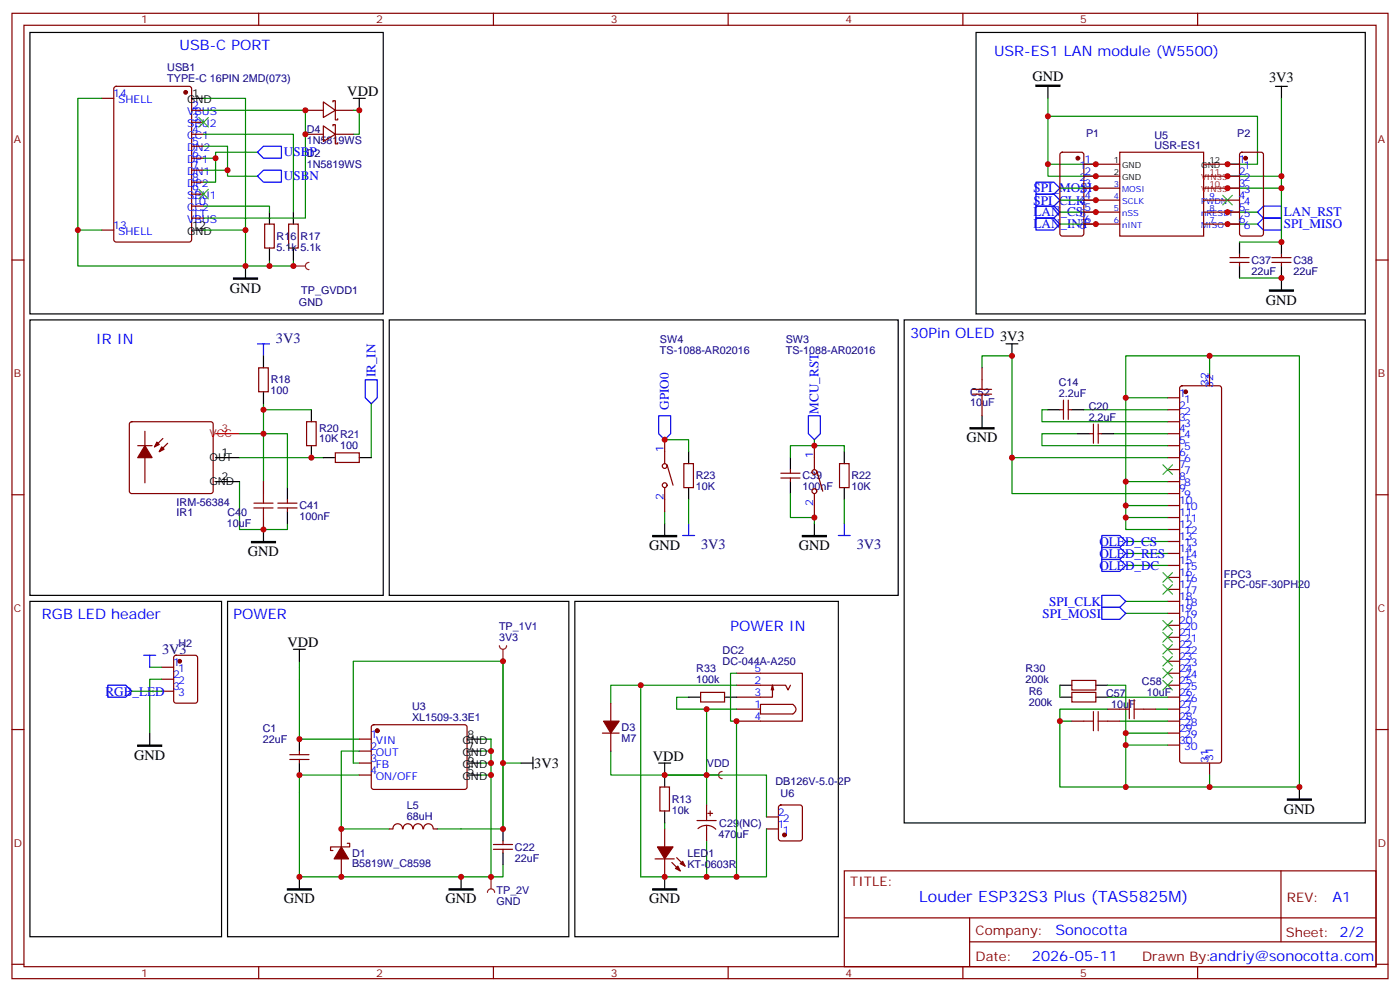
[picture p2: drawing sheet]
<svg xmlns="http://www.w3.org/2000/svg" width="412mm" height="292mm" viewBox="0 0 412 292" stroke-linecap="round" stroke-linejoin="round" font-family="sans-serif">
<g fill="none" stroke="#870000" stroke-width=".35">
<path d="M3.5 3.9h405.4v284.4h-405.4zM7.1 7.4h398.2v277.3h-398.2zM76.2 3.9v3.5M145.3 3.9v3.5M214.5 3.9v3.5M283.6 3.9v3.5M352.8 3.9v3.5M3.5 76.6h3.6M78 66h2.8v7.1h-2.8zM85 66h2.8v7.1h-2.8zM405.3 76.6h3.6M3.5 145.7h3.6"/>
<path d="M405.3 145.7h3.6M3.5 214.9h3.6M405.3 214.9h3.6M248.7 256.5h156.6v28.2h-156.6zM377.3 256.5v20.9M248.7 270.4h156.5M285.6 277.4h119.6M285.6 270.4v14.1M3.5 284h3.6M76.2 284.7v3.6M145.3 284.7v3.6M214.5 284.7v3.6"/>
<path d="M283.6 284.7v3.6M352.8 284.7v3.6M405.3 284h3.6"/>
</g>
<path d="M79.4 76.6v1.8h-7.1M86.4 76.6v1.8h-7M70.6 141.9v14.1h14.1v-1.8" fill="none" stroke="#008700" stroke-width=".35"/>
<path d="M79.4 62.5v3.5M79.4 73.1v3.5M86.4 62.5v3.5M86.4 73.1v3.5" fill="none" stroke="#000" stroke-width=".35"/>
<path d="M38.3 124.4l.5-.2h23.3l.5 .2 .2 .5v19.8l-.2 .5-.5 .2h-23.3l-.5-.3-.2-.4v-19.8z" fill="#fff" stroke="#870000" stroke-width=".35"/>
<g fill="none" stroke="#000" stroke-width=".35">
<path d="M8.8 9.6h104.1v82.9h-104.1zM287.5 9.6h114.7v82.9h-114.7zM56.4 29h3.6M308.7 25.4v3.6M375.7 25.4h3.5M377.5 25.4v3.6M56.4 67.8h3.6M72.3 78.4v3.5M365.1 71.3v3.5M365.1 78.4v3.5M377.5 71.3v3.5M377.5 78.4v7"/>
<path d="M8.8 94.2h104.1v81.2h-104.1zM114.7 94.2h149.9v81.2h-149.9zM77.6 104.8v3.5M77.6 115.4v3.5M63.5 134.8h7.1M91.7 120.7v3.5M91.7 131.3v3.5M95.2 134.8h3.6M105.8 134.8h3.6M202.8 133v3.6M232.8 134.8v3.5M248.7 133v3.6"/>
<path d="M63.5 141.9h7.1M77.6 156v3.5M84.7 143.6v3.5M84.7 150.7v3.5M195.8 154.2v3.5M202.8 143.6v3.5M232.8 141.9v3.5M239.9 154.2v3.5M248.7 143.6v3.5"/>
</g>
<path d="M63.5 127.7h7.1" fill="none" stroke="#f00" stroke-width=".35"/>
<g fill="#870000" stroke="#870000" stroke-width=".35">
<path d="M42.7 131.3l2.1 3.5h-4.2z"/>
<path d="M47.6 131.6l.7 .7-1.4 .7z"/>
<path d="M46.2 130.2l.7 .7-1.4 .7z"/>
<circle cx="54.7" cy="27.2" r=".53"/>
</g>
<g fill="none" stroke="#870000" stroke-width=".35">
<path d="M30 29h3.5M33.7 25.6l.5-.2h21.5l.7 .5v44.7l-.4 .6-21.8 .1-.6-.5-.1-44.7zM56.4 32.5h3.6M56.4 36h3.6M56.4 39.5h3.6M56.4 43.1h3.6M56.4 46.6h3.6M56.4 50.1h3.6M56.4 53.7h3.6M56.4 57.2h3.6M322.8 48.4h7M322.8 51.9h7"/>
<path d="M322.8 55.4h7M322.8 58.9h7M329.8 44.8h24.7v24.7h-24.7zM354.5 48.4h7.1M354.5 51.9h7.1M354.5 55.4h7.1M354.5 58.9h7.1M30 67.8h3.5M56.4 60.7h3.6M56.4 64.2h3.6M322.8 62.5h7M322.8 66h7"/>
<path d="M354.5 62.5h7.1M354.5 66h7.1M362.3 77.3h5.6M362.3 75.9h5.6M365.1 74.8v1.1M365.1 77.3v1.1M374.6 77.3h5.7M374.6 75.9h5.7M377.5 74.8v1.1M377.5 77.3v1.1M76.2 108.3h2.8v7.1h-2.8zM40.6 131.3h4.2"/>
<path d="M42.7 127v15.2M48 129.2l-2.5 2.4M49.4 130.6l-2.5 2.4M90.3 124.2h2.8v7.1h-2.8zM98.8 133.4h7v2.8h-7zM201.4 136.6h2.9v7h-2.9zM230 139.4h5.7M232.8 138.3v1.1M247.3 136.6h2.8v7h-2.8zM77.6 141.9v3.5M77.6 152.4v3.6M81.8 148.2h5.7"/>
<path d="M81.8 149.6h5.7M84.7 147.1v1.1M84.7 149.6v1.1M230 140.8h5.7M232.8 140.8v1.1"/>
</g>
<path d="M305.2 25.1h7v.3h-7zM68.8 81.9h7v.3h-7zM373.9 85.4h7.1v.4h-7.1zM74.1 159.5h7v.3h-7zM192.3 157.7h7v.4h-7zM236.4 157.7h7v.4h-7z" fill="#000" stroke="#000" stroke-width=".35"/>
<g fill="none" stroke="#008700" stroke-width=".35">
<path d="M30 29h-7.1v38.8h7.1M60 29h12.3v38.8M60 32.5h30v31.7h-30M60 39.5h26.4v23M308.7 29v19.4h14.1M308.7 34.3h61.7v14.1h-8.8M377.5 29v22.9h-15.9M60 43.1h7v8.8h8.8M60 46.6h3.5M60 50.1h7M75.8 44.8h-12.3v8.9h-3.5M308.7 48.4v3.5h14.1"/>
<path d="M312.2 55.4h10.6M312.2 58.9h10.6M377.5 51.9v3.5h-15.9M377.5 55.4v15.9h-12.4M22.9 67.8v10.6h49.4v-10.6h-12.3M60 60.7h19.4v1.8M312.2 62.5h10.6M312.2 66h10.6M361.6 62.5h8.8M361.6 66h8.8M365.1 81.9h12.4M77.6 118.9v23"/>
<path d="M109.4 118.9v15.9M70.6 127.7h14.1v15.9M70.6 134.8h24.6M77.6 120.7h14.1M195.8 129.5h7v3.5M239.9 131.3h8.8v1.7M195.8 150.7v3.5M202.8 147.1v7.1M248.7 147.1v7.1"/>
</g>
<path d="M74.8 149.6h5.6M74.8 148.2h5.6M77.6 145.4v2.8M77.6 149.6v2.8" fill="none" stroke="#a10000" stroke-width=".35"/>
<g fill="none" stroke="#00f" stroke-width=".35">
<path d="M75.8 44.8l1.8-1.7h5.3v3.5h-5.3zM75.8 51.9l1.8-1.8h5.3v3.6h-5.3zM305.2 53.7h5.2l1.8 1.7-1.8 1.8h-5.2zM305.2 57.2h5.2l1.8 1.7-1.8 1.8h-5.2zM305.2 60.7h5.2l1.8 1.8-1.8 1.7h-5.2zM305.2 64.2h5.2l1.8 1.8-1.8 1.8h-5.2zM370.4 66l1.8-1.8h5.3v3.6h-5.3zM370.4 62.5l1.8-1.8h5.3v3.5h-5.3zM75.8 101.3h3.6M77.6 101.3v3.5M107.6 111.9h3.5v5.3l-1.7 1.7-1.8-1.7zM194 122.4h3.6v5.3l-1.8 1.8-1.8-1.8z"/>
<path d="M238.1 122.4h3.6v5.3l-1.8 1.8-1.8-1.8zM201.1 157.7h3.5M202.8 154.2v3.5M246.9 157.7h3.6M248.7 154.2v3.5"/>
</g>
<path d="M58.6 34.6l2.8 2.8M61.4 34.6l-2.8 2.8M58.6 55.8l2.8 2.8M61.4 55.8l-2.8 2.8M360.2 57.5l2.8 2.9M363 57.5l-2.8 2.9" fill="none" stroke="#3c3" stroke-width=".35"/>
<path d="M86.4 78.4h3.6M91 77.3a1.06 1.06 0 0 0-1 1.1 1.06 1.06 0 0 0 1 1" fill="none" stroke="#8c2424" stroke-width=".35"/>
<circle cx="86.4" cy="78.4" r=".18" fill="#8c2424"/>
<g fill="none" stroke="#000" stroke-width=".35">
<path d="M266.3 94.2h135.9v148.2h-135.9zM296.3 101.3h3.6M298.1 101.3v3.5M289.3 122.4v3.6M308.7 120.7h3.5M315.7 120.7h3.6M317.5 127.7h3.5M324.6 127.7h3.5M8.8 177.1h56.5v98.8h-56.5zM44.1 215.9v3.6M312.2 205.4h3.5M312.2 201.8h3.5"/>
<path d="M322.8 205.4h3.5M322.8 201.8h3.5M382.8 231.8v3.5"/>
</g>
<g fill="none" stroke="#870000" stroke-width=".35">
<path d="M312.4 45l.5-.2h5.7l.6 .5 .1 23.5-.5 .7h-5.9l-.6-.4-.1-23.6zM319.3 48.4h3.5M319.3 51.9h3.5M319.3 55.4h3.5M319.3 58.9h3.5M361.6 48.4h3.5M361.6 51.9h3.5M361.6 55.4h3.5M361.6 58.9h3.5M365.4 45l.4-.2h5.7l.6 .5 .1 23.5-.5 .7h-5.9l-.6-.4-.1-23.6zM319.3 62.5h3.5M319.3 66h3.5"/>
<path d="M361.6 62.5h3.5M361.6 66h3.5M289.3 108.3v3.6M289.3 118.9v3.5M313.3 117.9v5.6M314.7 117.9v5.6M344 117.2h3.5M347.7 113.8l.5-.2h10.9l.5 .2 .2 .5v109.7l-.2 .5-.5 .3h-10.9l-.5-.3-.2-.5v-109.7zM356.3 110.1v3.5M312.2 120.7h1.1M314.7 120.7h1M321 127.7h1.1"/>
<path d="M322.1 124.9v5.7M323.5 127.7h1.1M323.5 124.9v5.7M344 120.7h3.5M344 124.2h3.5M344 127.7h3.5M344 131.3h3.5M344 134.8h3.5M344 138.3h3.5M344 141.9h3.5M344 145.4h3.5M344 148.9h3.5"/>
<path d="M344 152.4h3.5M344 156h3.5M344 159.5h3.5M344 163h3.5M344 166.5h3.5M344 170.1h3.5M344 173.6h3.5M344 177.1h3.5M47.6 196.5h3.6M51.4 193.2l.5-.2h5.6l.7 .4v13l-.5 .7h-5.8l-.7-.4v-13zM344 180.7h3.5M344 184.2h3.5"/>
<path d="M344 187.7h3.5M344 191.2h3.5M344 194.8h3.5M344 198.3h3.5M47.6 200.1h3.6M47.6 203.6h3.6M315.7 203.9h7.1v2.9h-7.1zM315.7 200.4h7.1v2.8h-7.1zM315.7 212.4h3.6M326.3 208.9h3.5M326.3 212.4h3.5M336.9 208.9h3.5"/>
<path d="M344 201.8h3.5M344 205.4h3.5M344 208.9h3.5M344 212.4h3.5M344 215.9h3.5M344 219.5h3.5M356.3 224.8v3.5"/>
</g>
<g fill="#870000" stroke="#870000" stroke-width=".35">
<circle cx="52.9" cy="194.8" r=".53"/>
<circle cx="349.2" cy="115.4" r=".53"/>
<circle cx="317.5" cy="46.6" r=".53"/>
<circle cx="366.9" cy="46.6" r=".53"/>
</g>
<path d="M285.8 126h7v.3h-7zM40.6 219.5h7v.3h-7zM379.2 235.3h7.1v.4h-7.1z" fill="#000" stroke="#000" stroke-width=".35"/>
<g fill="none" stroke="#008700" stroke-width=".35">
<path d="M289.3 108.3v-3.5h8.8v30h45.9M331.6 117.2v24.7h12.4M356.3 104.8h26.5v127h-26.5v-3.5M356.3 110.1v-5.3h-24.7v12.4h12.4M298.1 134.8v10.6h45.9M308.7 120.7h-1.8v3.5h37.1M317.5 127.7h-10.6v3.6h37.1M319.3 120.7h24.7M328.1 127.7h15.9M331.6 141.9v7h12.4M331.6 148.9v3.5h12.4M331.6 152.4v3.6h12.4"/>
<path d="M331.6 159.5h12.4M331.6 163h12.4M331.6 166.5h12.4M331.6 177.1h12.4M44.1 196.5h3.5M88.2 196.5v21.2M148.2 194.8v30h5.3M331.6 180.7h12.4M38.8 203.6h8.8M47.6 200.1h-3.5v15.8M312.2 201.8v3.6M315.7 212.4h-3.5v19.4h19.4"/>
<path d="M326.3 208.9h-14.1v3.5M326.3 201.8h5.3v14.1M326.3 205.4h17.7M329.8 212.4h14.2M340.4 208.9h3.6M344 219.5h-12.4v12.3h24.7M344 215.9h-12.4v3.6M104.1 224.8v-30h44.1v49.4"/>
</g>
<path d="M324.6 175.4h5.2l1.8 1.7-1.8 1.8h-5.2zM324.6 178.9h5.2l1.8 1.8-1.8 1.7h-5.2zM42.3 193h3.6M44.1 193v3.5M31.7 201.8h5.3l1.8 1.8-1.8 1.8h-5.3z" fill="none" stroke="#00f" stroke-width=".35"/>
<g fill="none" stroke="#3c3" stroke-width=".35">
<path d="M342.5 136.9l2.9 2.8M345.4 136.9l-2.9 2.8M342.5 168.7l2.9 2.8M342.5 172.2l2.9 2.8M345.4 168.7l-2.9 2.8M345.4 172.2l-2.9 2.8M342.5 182.8l2.9 2.8M342.5 186.3l2.9 2.8M342.5 196.9l2.9 2.8M342.5 193.4l2.9 2.8M342.5 189.8l2.9 2.9M345.4 182.8l-2.9 2.8"/>
<path d="M345.4 186.3l-2.9 2.8M345.4 196.9l-2.9 2.8M345.4 193.4l-2.9 2.8M345.4 189.8l-2.9 2.9M342.5 200.4l2.9 2.8M345.4 200.4l-2.9 2.8"/>
</g>
<path d="M286.5 116.1h5.6M286.5 114.7h5.6M289.3 111.9v2.8M289.3 116.1v2.8M319.3 212.4h2.8M322.1 209.6v5.6M323.5 212.4h2.8M323.5 209.6v5.6M329.8 208.9h2.9M332.7 206.1v5.6M334.1 208.9h2.8M334.1 206.1v5.6" fill="none" stroke="#a10000" stroke-width=".35"/>
<path d="M144.6 258.3v3.5M143.6 262.9a1.06 1.06 0 0 1 1-1.1 1.06 1.06 0 0 1 1.1 1.1" fill="none" stroke="#8c2424" stroke-width=".35"/>
<circle cx="144.6" cy="258.3" r=".18" fill="#8c2424"/>
<path d="M88.2 194.8v1.7M88.2 217.7h17.6M141.1 217.7h3.5v40.6M104.1 224.8h1.7M105.8 228.3h-17.6v30h60v-3.6M105.8 221.2h-5.3v23h14.2M141.1 228.3h3.5M141.1 224.8h3.5M141.1 221.2h3.5M148.2 224.8v19.4h-19.4" fill="none" stroke="#008700" stroke-width=".35"/>
<circle cx="111.1" cy="215.2" r=".53" fill="#870000" stroke="#870000" stroke-width=".35"/>
<g fill="none" stroke="#870000" stroke-width=".35">
<path d="M105.8 217.7h3.6M109.6 213.7l.5-.2h27.1l.4 .7-.1 17.9-.6 .4-27.1-.1-.4-.6v-17.6zM85.4 223.7h5.6M85.4 222.3h5.6M88.2 221.2v1.1M88.2 223.7v1.1M105.8 221.2h3.6M105.8 224.8h3.6M105.8 228.3h3.6M145.3 250.2h5.7M145.3 248.7h5.7M148.2 247.7v1"/>
<path d="M148.2 250.2v1"/>
</g>
<g fill="none" stroke="#000" stroke-width=".35">
<path d="M86.4 191.2h3.6M88.2 191.2v3.6M88.2 217.7v3.5M137.6 217.7h3.5M88.2 224.8v3.5M137.6 228.3h3.5M137.6 224.8h3.5M137.6 221.2h3.5M153.5 224.8h3.5M157 223v3.5M88.2 258.3v3.5M135.8 258.3v3.5"/>
<path d="M148.2 244.2v3.5M148.2 251.2v3.5"/>
</g>
<path d="M84.7 261.8h7v.3h-7zM132.3 261.8h7v.3h-7z" fill="#000" stroke="#000" stroke-width=".35"/>
<path d="M147.1 190.2a1.06 1.06 0 0 0 1.1 1 1.06 1.06 0 0 0 1-1M148.2 191.2v3.6" fill="none" stroke="#8c2424" stroke-width=".35"/>
<circle cx="148.2" cy="194.8" r=".18" fill="#8c2424"/>
<path d="M100.5 244.2v5.2M100.5 253v5.3M102.3 248.4h.7v1h-5.6v1.1h.7M114.7 244.2h1M115.8 244.1a1.41 1.41 0 0 1 1.4-1.5 1.41 1.41 0 0 1 1.4 1.5M118.7 244.1a1.41 1.41 0 0 1 1.4-1.5 1.41 1.41 0 0 1 1.5 1.5M121.7 244.1a1.41 1.41 0 0 1 1.4-1.5 1.41 1.41 0 0 1 1.4 1.5M124.8 244.1a1.41 1.41 0 0 1 1.4-1.5 1.41 1.41 0 0 1 1.4 1.5M127.7 244.2h1.1" fill="none" stroke="#870000" stroke-width=".35"/>
<path d="M100.5 249.4l2.2 3.6h-4.3z" fill="#870000" stroke="#870000" stroke-width=".35"/>
<path d="M67 177.1h100.6v98.8h-100.6z" fill="none" stroke="#000" stroke-width=".35"/>
<path d="M208.1 228.3h3.6M212.7 227.2a1.06 1.06 0 0 0-1 1.1 1.06 1.06 0 0 0 1 1" fill="none" stroke="#8c2424" stroke-width=".35"/>
<circle cx="208.1" cy="228.3" r=".18" fill="#8c2424"/>
<g fill="none" stroke="#008700" stroke-width=".35">
<path d="M104.1 32.5h1.7v7h-1.7M239.9 129.5v1.8h-7.1v3.5M232.8 145.4v7h7.1v1.8M217 198.3h-1.8v14.1h1.8v45.9h-28.3v-56.5h28.3M188.7 201.8h-8.8v5.3M202.8 205.4h-3.5v3.5h8.8M217 208.9h-8.9v19.4M179.9 221.2v7.1h28.2M208.1 228.3h17.7v12.3M208.1 228.3v8.8M195.8 242.4v1.8M208.1 247.7v10.6"/>
<path d="M225.8 244.2v14.1h-8.8"/>
</g>
<g fill="none" stroke="#870000" stroke-width=".35">
<path d="M90 32.5h5.2M90 39.5h5.2M95.2 30l3.6 2.5-3.6 2.1zM95.2 37.1l3.6 2.4-3.6 2.2zM98.1 30v-.3h.7v2.8M98.1 37.1v-.4h.7v2.8M98.8 32.5v2.8h.7v-.3M98.8 39.5v2.9h.7v-.4M98.8 32.5h5.3M98.8 39.5h5.3M195.8 129.5v7.1M196.5 136.9l1.8 6"/>
<path d="M239.9 131.3v7M240.6 138.7l1.8 6M195.8 143.6v7.1M239.9 145.4v7M217 198.3h19.4v14.1h-19.4M177.4 215.9h5M179.9 207.1v5.3M179.9 215.9v5.3M206.4 203.9h7v2.9h-7zM217 201.8h14.4l.7 1.4 .7-1.4M217 208.9h7M224 207.5l9.6 .1a1.6 1.6 0 0 1 .6 2.1l-.7 .6h-9.5z"/>
<path d="M227.5 201.8v3.6h-10.5M227.5 201.8l-.3 1.4M227.5 201.8l.4 1.4M194.4 231.8h2.8v7.1h-2.8zM208.1 237.1v4.6M208.5 239.6h1.4M209.2 238.9v1.4M229.5 237.3l.5-.2h5.7l.6 .4 .1 9.5-.5 .6-5.9 .1-.6-.5-.1-9.4zM193 253h5.6M195.8 244.2v5.2M195.8 253v5.3M197.9 254l2.5 2.5"/>
<path d="M199.3 252.6l2.5 2.5M205.3 241.7h5.7M205.6 244.1a3.8 3.8 0 0 1 5.2 .1M208.1 243.1v4.6M225.8 244.2h3.5M225.8 240.6h3.5"/>
<circle cx="195.8" cy="137.3" r=".71"/>
<circle cx="239.9" cy="139" r=".71"/>
<circle cx="195.8" cy="142.9" r=".71"/>
<circle cx="239.9" cy="144.7" r=".71"/>
</g>
<g fill="#870000" stroke="#870000" stroke-width=".35">
<path d="M177.8 212.4h4.6l-2.5 3.5z"/>
<path d="M199 255.8l.7-.7 .7 1.4z"/>
<path d="M200.4 254.4l.7-.7 .7 1.4z"/>
<path d="M193.7 249.4h4.6l-2.5 3.6z"/>
<circle cx="231.1" cy="245.9" r=".53"/>
</g>
<path d="M104.1 29h3.5M105.8 29v3.5M169.3 177.1h77.6v98.8h-77.6zM202.8 205.4h3.6M213.4 205.4h3.6M194 224.8h3.6M195.8 224.8v7M195.8 238.9v3.5M195.8 258.3v3.5" fill="none" stroke="#000" stroke-width=".35"/>
<path d="M192.3 261.8h7v.3h-7z" fill="#000" stroke="#000" stroke-width=".35"/>
<path d="M324.6 157.7h5.2l1.8 1.8-1.8 1.8h-5.2zM324.6 161.3h5.2l1.8 1.7-1.8 1.8h-5.2zM324.6 164.8h5.2l1.8 1.7-1.8 1.8h-5.2z" fill="none" stroke="#00f" stroke-width=".35"/>
<g fill="#c00">
<circle cx="79.4" cy="78.4" r=".88"/>
<circle cx="77.6" cy="156" r=".88"/>
<circle cx="77.6" cy="127.7" r=".88"/>
<circle cx="91.7" cy="134.8" r=".88"/>
<circle cx="77.6" cy="120.7" r=".88"/>
<circle cx="22.9" cy="67.8" r=".88"/>
<circle cx="72.3" cy="78.4" r=".88"/>
<circle cx="72.3" cy="67.8" r=".88"/>
<circle cx="63.5" cy="46.6" r=".88"/>
<circle cx="67" cy="50.1" r=".88"/>
<circle cx="195.8" cy="129.5" r=".88"/>
<circle cx="308.7" cy="48.4" r=".88"/>
<circle cx="308.7" cy="34.3" r=".88"/>
<circle cx="377.5" cy="51.9" r=".88"/>
<circle cx="377.5" cy="55.4" r=".88"/>
<circle cx="377.5" cy="71.3" r=".88"/>
<circle cx="377.5" cy="81.9" r=".88"/>
<circle cx="86.4" cy="78.4" r=".88"/>
<circle cx="298.1" cy="104.8" r=".88"/>
<circle cx="356.3" cy="104.8" r=".88"/>
<circle cx="382.8" cy="231.8" r=".88"/>
<circle cx="356.3" cy="231.8" r=".88"/>
<circle cx="298.1" cy="134.8" r=".88"/>
<circle cx="331.6" cy="117.2" r=".88"/>
<circle cx="331.6" cy="141.9" r=".88"/>
<circle cx="331.6" cy="148.9" r=".88"/>
<circle cx="331.6" cy="152.4" r=".88"/>
<circle cx="331.6" cy="219.5" r=".88"/>
<circle cx="331.6" cy="231.8" r=".88"/>
<circle cx="312.2" cy="212.4" r=".88"/>
<circle cx="331.6" cy="215.9" r=".88"/>
<circle cx="322.8" cy="48.4" r=".88"/>
<circle cx="322.8" cy="51.9" r=".88"/>
<circle cx="322.8" cy="55.4" r=".88"/>
<circle cx="322.8" cy="58.9" r=".88"/>
<circle cx="322.8" cy="62.5" r=".88"/>
<circle cx="322.8" cy="66" r=".88"/>
<circle cx="361.6" cy="48.4" r=".88"/>
<circle cx="361.6" cy="51.9" r=".88"/>
<circle cx="361.6" cy="55.4" r=".88"/>
<circle cx="361.6" cy="62.5" r=".88"/>
<circle cx="361.6" cy="66" r=".88"/>
<circle cx="148.2" cy="194.8" r=".88"/>
<circle cx="148.2" cy="224.8" r=".88"/>
<circle cx="88.2" cy="228.3" r=".88"/>
<circle cx="88.2" cy="217.7" r=".88"/>
<circle cx="144.6" cy="228.3" r=".88"/>
<circle cx="144.6" cy="224.8" r=".88"/>
<circle cx="144.6" cy="221.2" r=".88"/>
<circle cx="144.6" cy="258.3" r=".88"/>
<circle cx="88.2" cy="258.3" r=".88"/>
<circle cx="135.8" cy="258.3" r=".88"/>
<circle cx="148.2" cy="244.2" r=".88"/>
<circle cx="100.5" cy="244.2" r=".88"/>
<circle cx="100.5" cy="258.3" r=".88"/>
<circle cx="217" cy="212.4" r=".88"/>
<circle cx="188.7" cy="201.8" r=".88"/>
<circle cx="208.1" cy="208.9" r=".88"/>
<circle cx="208.1" cy="258.3" r=".88"/>
<circle cx="208.1" cy="228.3" r=".88"/>
<circle cx="195.8" cy="258.3" r=".88"/>
<circle cx="90" cy="32.5" r=".88"/>
<circle cx="195.8" cy="228.3" r=".88"/>
<circle cx="217" cy="258.3" r=".88"/>
<circle cx="239.9" cy="131.3" r=".88"/>
<circle cx="239.9" cy="152.4" r=".88"/>
<circle cx="90" cy="39.5" r=".88"/>
<circle cx="105.8" cy="32.5" r=".88"/>
</g>
<text font-size="4.6" fill="#00f" x="270.8" y="265.5">Louder ESP32S3 Plus (TAS5825M)</text>
<g font-size="4.2" fill="#00f">
<text x="52.9" y="14.9">USB-C PORT</text>
<text x="292.8" y="16.6">USR-ES1 LAN module (W5500)</text>
<text x="28.2" y="101.3">IR IN</text>
<text x="268.1" y="99.5">30Pin OLED</text>
<text x="12.3" y="182.4">RGB LED header</text>
<text x="68.8" y="182.4">POWER</text>
<text x="215.2" y="185.9">POWER IN</text>
<text x="392.5" y="265.8">A1</text>
<text x="310.9" y="275.3">Sonocotta</text>
<text x="304" y="283.1">2026-05-11</text>
</g>
<g font-size="4.2">
<text x="304.1" y="24">GND</text>
<text x="102.3" y="28.3">VDD</text>
<text x="373.8" y="24.3">3V3</text>
<text x="67.7" y="86.2">GND</text>
<text x="372.9" y="89.7">GND</text>
<text x="294.6" y="100.6">3V3</text>
<text x="284.7" y="130.3">GND</text>
<text x="191.2" y="162">GND</text>
<text x="235.3" y="162">GND</text>
<text x="73" y="163.7">GND</text>
<text x="84.7" y="190.5">VDD</text>
<text x="39.5" y="223.9">GND</text>
<text x="157.4" y="226.1">3V3</text>
<text x="192.3" y="224">VDD</text>
<text x="378.2" y="239.7">GND</text>
<text x="83.6" y="266">GND</text>
<text x="131.2" y="266">GND</text>
<text x="191.2" y="266">GND</text>
</g>
<g font-size="4.2" fill="#000080">
<text x="81.3" y="100.9">3V3</text>
<text x="206.5" y="161.6">3V3</text>
<text x="252.4" y="161.6">3V3</text>
<text x="47.7" y="192.7">3V3</text>
</g>
<g font-size="3.9" fill="#00f">
<text x="83.6" y="46">USBP</text>
<text x="83.6" y="53.1">USBN</text>
<text x="304.4" y="56.7">SPI_MOSI</text>
<text x="304.4" y="60.2">SPI_CLK</text>
<text x="304.4" y="63.7">LAN_CS</text>
<text x="378.2" y="63.7">LAN_RST</text>
<text x="304.4" y="67.3">LAN_INT</text>
<text x="378.2" y="67.2">SPI_MISO</text>
<text x="110.6" y="111.2" transform="rotate(-90 110.6 111.2)">IR_IN</text>
<text x="197" y="120.7" transform="rotate(-90 197 120.7)">GPIO0</text>
<text x="241.1" y="121.9" transform="rotate(-90 241.1 121.9)">MCU_RST</text>
<text x="323.8" y="160.7">OLED_CS</text>
<text x="323.8" y="164.3">OLED_RES</text>
<text x="323.8" y="167.8">OLED_DC</text>
<text x="309" y="178.4">SPI_CLK</text>
<text x="307.1" y="182">SPI_MOSI</text>
<text x="31" y="204.9">RGB_LED</text>
</g>
<g font-size="3.9" fill="#800">
<text x="250.5" y="261.1">TITLE:</text>
<text x="379.1" y="265.8">REV:</text>
<text x="287.4" y="275.3">Company:</text>
<text x="378.7" y="275.9">Sheet: 2/2</text>
<text x="287.4" y="283">Date:</text>
<text x="336.4" y="283.1">Drawn By:andriy@sonocotta.com</text>
</g>
<g font-size="3.2" fill="#800">
<text x="41.6" y="6.9">1</text>
<text x="110.8" y="6.9">2</text>
<text x="179.9" y="6.9">3</text>
<text x="249.1" y="6.9">4</text>
<text x="318.2" y="6.9">5</text>
<text x="4.1" y="42">A</text>
<text x="405.9" y="42">A</text>
<text x="4.1" y="111.2">B</text>
<text x="405.9" y="111.2">B</text>
<text x="4.1" y="180.3">C</text>
<text x="405.9" y="180.3">C</text>
<text x="4.1" y="249.4">D</text>
<text x="405.9" y="249.4">D</text>
<text x="41.6" y="287.7">1</text>
<text x="110.8" y="287.7">2</text>
<text x="179.9" y="287.7">3</text>
<text x="249.1" y="287.7">4</text>
<text x="318.2" y="287.7">5</text>
</g>
<g font-size="3.2" fill="#000080">
<text x="49.3" y="21">USB1</text>
<text x="49.3" y="24.2">TYPE-C 16PIN 2MD(073)</text>
<text x="90.4" y="39.3">D4</text>
<text x="319.9" y="40.4">P1</text>
<text x="340.1" y="40.8">U5</text>
<text x="364.5" y="40.4">P2</text>
<text x="90.4" y="42.5">1N5819WS</text>
<text x="90.4" y="46.4">D2</text>
<text x="340.1" y="43.8">USR-ES1</text>
<text x="90.4" y="49.5">1N5819WS</text>
<text x="81.5" y="70.7">R16</text>
<text x="88.5" y="70.7">R17</text>
<text x="81.5" y="73.9">5.1k 5.1k</text>
<text x="368.7" y="77.7">C37</text>
<text x="381" y="77.7">C38</text>
<text x="368.7" y="80.9">22uF</text>
<text x="381" y="80.9">22uF</text>
<text x="88.8" y="86.5">TP_GVDD1</text>
<text x="88.1" y="90.1">GND</text>
<text x="194.4" y="101.1">SW4</text>
<text x="231.5" y="101.1">SW3</text>
<text x="194.4" y="104.2">TS-1088-AR02016</text>
<text x="231.5" y="104.2">TS-1088-AR02016</text>
<text x="79.7" y="112.9">R18</text>
<text x="311.9" y="113.6">C14</text>
<text x="79.7" y="116.1">100</text>
<text x="285.8" y="119.7">10uF</text>
<text x="285.8" y="116.5">C52</text>
<text x="311.9" y="116.8">2.2uF</text>
<text x="320.7" y="123.9">2.2uF</text>
<text x="320.7" y="120.7">C20</text>
<text x="94" y="130.3">10K</text>
<text x="94" y="127.1">R20</text>
<text x="100.2" y="129.1">R21</text>
<text x="100.2" y="132.3">100</text>
<text x="205" y="141.2">R23</text>
<text x="236.4" y="141.2">C39</text>
<text x="250.8" y="141.2">R22</text>
<text x="52" y="148.9">IRM-56384</text>
<text x="205" y="144.3">10K</text>
<text x="236.4" y="144.3">100nF</text>
<text x="250.8" y="144.3">10K</text>
<text x="52" y="152.1">IR1</text>
<text x="66.8" y="155.4">10uF</text>
<text x="67" y="152.1">C40</text>
<text x="88.2" y="153.3">100nF</text>
<text x="88.2" y="150">C41</text>
<text x="360.5" y="173.3">FPC-05F-30PH20</text>
<text x="360.5" y="170.4">FPC3</text>
<text x="147" y="185.6">TP_1V1</text>
<text x="52.6" y="190.6">H2</text>
<text x="147" y="188.8">3V3</text>
<text x="212.9" y="195.9">DC-044A-A250</text>
<text x="212.9" y="192.7">DC2</text>
<text x="205.1" y="201.2">100k</text>
<text x="205.1" y="198">R33</text>
<text x="302.1" y="201.2">200k</text>
<text x="302.1" y="198">R30</text>
<text x="336.4" y="201.8">C58</text>
<text x="121.4" y="209.2">U3</text>
<text x="303.1" y="208">200k</text>
<text x="303.1" y="204.8">R6</text>
<text x="325.8" y="205.4">C57</text>
<text x="327.3" y="208.5">10uF</text>
<text x="337.9" y="205">10uF 26</text>
<text x="77.4" y="215.6">C1</text>
<text x="121.4" y="212.4">XL1509-3.3E1</text>
<text x="183.1" y="215.3">D3</text>
<text x="77.4" y="218.8">22uF</text>
<text x="183.1" y="218.5">M7</text>
<text x="208.2" y="225.9">VDD</text>
<text x="228.4" y="231.2">DB126V-5.0-2P</text>
<text x="119.9" y="238.4">L5</text>
<text x="197.9" y="239.8">10k</text>
<text x="197.9" y="236.5">R13</text>
<text x="229.9" y="234.7">U6</text>
<text x="119.9" y="241.6">68uH</text>
<text x="211.9" y="243.5">C29(NC)</text>
<text x="151.7" y="250.6">C22</text>
<text x="211.7" y="246.7">470uF</text>
<text x="103.7" y="255.5">B5819W_C8598</text>
<text x="103.7" y="252.3">D1</text>
<text x="151.7" y="253.8">22uF</text>
<text x="202.5" y="255.7">KT-0603R</text>
<text x="202.5" y="252.4">LED1</text>
<text x="146.3" y="263.3">TP_2V</text>
<text x="146.3" y="266.5">GND</text>
</g>
<g font-size="3.2" fill="#00f">
<text x="33.3" y="28.6">14</text>
<text x="34.8" y="30.4">SHELL</text>
<text x="55.1" y="33.9">VBUS</text>
<text x="56.6" y="32.1">2</text>
<text x="56.6" y="35.7">3</text>
<text x="55.1" y="37.4">SBU2</text>
<text x="55.1" y="41">CC1</text>
<text x="56.6" y="39.2">4</text>
<text x="55.1" y="44.5">DN2</text>
<text x="56.6" y="42.7">5</text>
<text x="56.6" y="46.2">6</text>
<text x="55.1" y="48">DP1</text>
<text x="55.1" y="51.5">DN1</text>
<text x="56.6" y="49.8">7</text>
<text x="56.6" y="53.3">8</text>
<text x="318" y="49.8">1</text>
<text x="318" y="53.3">2</text>
<text x="319.4" y="48">1</text>
<text x="319.4" y="51.5">2</text>
<text x="364.9" y="48">1</text>
<text x="364.9" y="51.5">2</text>
<text x="366.4" y="49.8">1</text>
<text x="366.4" y="53.3">2</text>
<text x="55.1" y="55.1">DP2</text>
<text x="55.1" y="58.6">SBU1</text>
<text x="56.6" y="56.8">9</text>
<text x="318" y="56.8">3</text>
<text x="319.4" y="55.1">3</text>
<text x="319.4" y="58.6">4</text>
<text x="364.9" y="55.1">3</text>
<text x="364.9" y="58.6">4</text>
<text x="366.4" y="56.8">3</text>
<text x="55.1" y="62.1">CC2</text>
<text x="55.1" y="65.7">VBUS</text>
<text x="56.6" y="60.4">10</text>
<text x="56.6" y="63.9">11</text>
<text x="318" y="60.4">4</text>
<text x="318" y="63.9">5</text>
<text x="319.4" y="62.1">5</text>
<text x="319.4" y="65.7">6</text>
<text x="364.9" y="62.1">5</text>
<text x="364.9" y="65.7">6</text>
<text x="366.4" y="60.4">4</text>
<text x="366.4" y="63.9">5</text>
<text x="33.3" y="67.4">13</text>
<text x="34.8" y="69.2">SHELL</text>
<text x="318" y="67.4">6</text>
<text x="366.4" y="67.4">6</text>
<text x="356" y="113.6" transform="rotate(-90 356 113.6)">32</text>
<text x="347.3" y="116.8">1</text>
<text x="348.8" y="118.6">1</text>
<text x="357.4" y="114.3" transform="rotate(-90 357.4 114.3)">32</text>
<text x="347.3" y="120.3">2</text>
<text x="347.3" y="123.9">3</text>
<text x="348.8" y="122.1">2</text>
<text x="348.8" y="125.6">3</text>
<text x="347.3" y="127.4">4</text>
<text x="347.3" y="130.9">5</text>
<text x="348.8" y="129.2">4</text>
<text x="195.4" y="133" transform="rotate(-90 195.4 133)">1</text>
<text x="239.5" y="134.8" transform="rotate(-90 239.5 134.8)">1</text>
<text x="347.3" y="134.4">6</text>
<text x="347.3" y="138">7</text>
<text x="348.8" y="132.7">5</text>
<text x="348.8" y="136.2">6</text>
<text x="347.3" y="141.5">8</text>
<text x="348.8" y="139.7">7</text>
<text x="348.8" y="143.3">8</text>
<text x="195.4" y="147.1" transform="rotate(-90 195.4 147.1)">2</text>
<text x="239.5" y="148.9" transform="rotate(-90 239.5 148.9)">2</text>
<text x="347.3" y="145">9</text>
<text x="347.3" y="148.6">10</text>
<text x="348.8" y="146.8">9</text>
<text x="347.3" y="152.1">11</text>
<text x="347.3" y="155.6">12</text>
<text x="348.8" y="150.3">10</text>
<text x="348.8" y="153.8">11</text>
<text x="347.3" y="159.1">13</text>
<text x="348.8" y="157.4">12</text>
<text x="348.8" y="160.9">13</text>
<text x="347.3" y="162.7">14</text>
<text x="347.3" y="166.2">15</text>
<text x="348.8" y="164.4">14</text>
<text x="348.8" y="168">15</text>
<text x="347.3" y="169.7">16</text>
<text x="347.3" y="173.2">17</text>
<text x="348.8" y="171.5">16</text>
<text x="347.3" y="176.8">18</text>
<text x="348.8" y="175">17</text>
<text x="348.8" y="178.5">18</text>
<text x="347.3" y="180.3">19</text>
<text x="347.3" y="183.8">20</text>
<text x="348.8" y="182.1">19</text>
<text x="348.8" y="185.6">20</text>
<text x="347.3" y="187.4">21</text>
<text x="347.3" y="190.9">22</text>
<text x="348.8" y="189.1">21</text>
<text x="51" y="196.2">1</text>
<text x="52.5" y="197.9">1</text>
<text x="222.2" y="197.9">5</text>
<text x="347.3" y="194.4">23</text>
<text x="347.3" y="197.9">24</text>
<text x="348.8" y="192.7">22</text>
<text x="348.8" y="196.2">23</text>
<text x="51" y="199.7">2</text>
<text x="51" y="203.2">3</text>
<text x="52.5" y="201.5">2</text>
<text x="222.2" y="201.5">2</text>
<text x="347.3" y="201.5">25</text>
<text x="348.8" y="199.7">24</text>
<text x="348.8" y="203.2">25</text>
<text x="52.5" y="205">3</text>
<text x="222.2" y="205">3</text>
<text x="222.2" y="208.5">1</text>
<text x="347.3" y="208.5">27</text>
<text x="348.8" y="206.8">26</text>
<text x="222.2" y="212.1">4</text>
<text x="347.3" y="212.1">28</text>
<text x="347.3" y="215.6">29</text>
<text x="348.8" y="210.3">27</text>
<text x="348.8" y="213.8">28</text>
<text x="109.2" y="217.3">1</text>
<text x="109.2" y="220.9">2</text>
<text x="110.7" y="219.1">VIN</text>
<text x="347.3" y="219.1">30</text>
<text x="348.8" y="217.3">29</text>
<text x="348.8" y="220.9">30</text>
<text x="109.2" y="224.4">3</text>
<text x="109.2" y="227.9">4</text>
<text x="110.7" y="222.6">OUT</text>
<text x="110.7" y="226.2">FB</text>
<text x="356" y="224.8" transform="rotate(-90 356 224.8)">31</text>
<text x="357.4" y="224" transform="rotate(-90 357.4 224)">31</text>
<text x="110.7" y="229.7">ON/OFF</text>
<text x="229.1" y="243.8">1</text>
<text x="229.1" y="240.3">2</text>
<text x="230.6" y="245.6">1</text>
<text x="230.6" y="242">2</text>
</g>
<g font-size="3.2">
<text x="56.6" y="28.6">1</text>
<text x="55.1" y="30.4">GND</text>
<text x="55.1" y="69.2">GND</text>
<text x="56.6" y="67.4">12</text>
<text x="61.7" y="135.9">OUT</text>
<text x="65.3" y="134.4">1</text>
<text x="61.7" y="142.9">GND</text>
<text x="65.3" y="141.5">2</text>
<text x="136.3" y="219.1">GND</text>
<text x="137.8" y="220.9">7</text>
<text x="137.8" y="217.3">8</text>
<text x="136.3" y="226.2">GND</text>
<text x="136.3" y="222.6">GND</text>
<text x="137.8" y="227.9">5</text>
<text x="137.8" y="224.4">6</text>
<text x="136.3" y="229.7">GND</text>
</g>
<g font-size="3.2" fill="#f00">
<text x="61.7" y="128.8">VCC</text>
<text x="65.3" y="127.4">3</text>
</g>
<g font-size="2.5">
<text x="328.1" y="48">1</text>
<text x="328.1" y="51.5">2</text>
<text x="330.6" y="49.4">GND</text>
<text x="330.6" y="53">GND</text>
<text x="353.8" y="49.4">GND</text>
<text x="356.3" y="48">12</text>
</g>
<g font-size="2.5" fill="#f00">
<text x="353.8" y="53">VIN33</text>
<text x="356.3" y="51.5">11</text>
<text x="353.8" y="56.5">VIN33</text>
<text x="356.3" y="55.1">10</text>
</g>
<g font-size="2.5" fill="#00f">
<text x="328.1" y="55.1">3</text>
<text x="328.1" y="58.6">4</text>
<text x="330.6" y="56.5">MOSI</text>
<text x="356.3" y="58.6">9</text>
<text x="328.1" y="62.1">5</text>
<text x="328.1" y="65.7">6</text>
<text x="330.6" y="60">SCLK</text>
<text x="330.6" y="63.5">nSS</text>
<text x="353.8" y="63.5">nRESET</text>
<text x="353.8" y="60">PWDN</text>
<text x="356.3" y="65.7">7</text>
<text x="356.3" y="62.1">8</text>
<text x="330.6" y="67.1">nINT</text>
<text x="353.8" y="67.1">MISO</text>
</g>
</svg>
